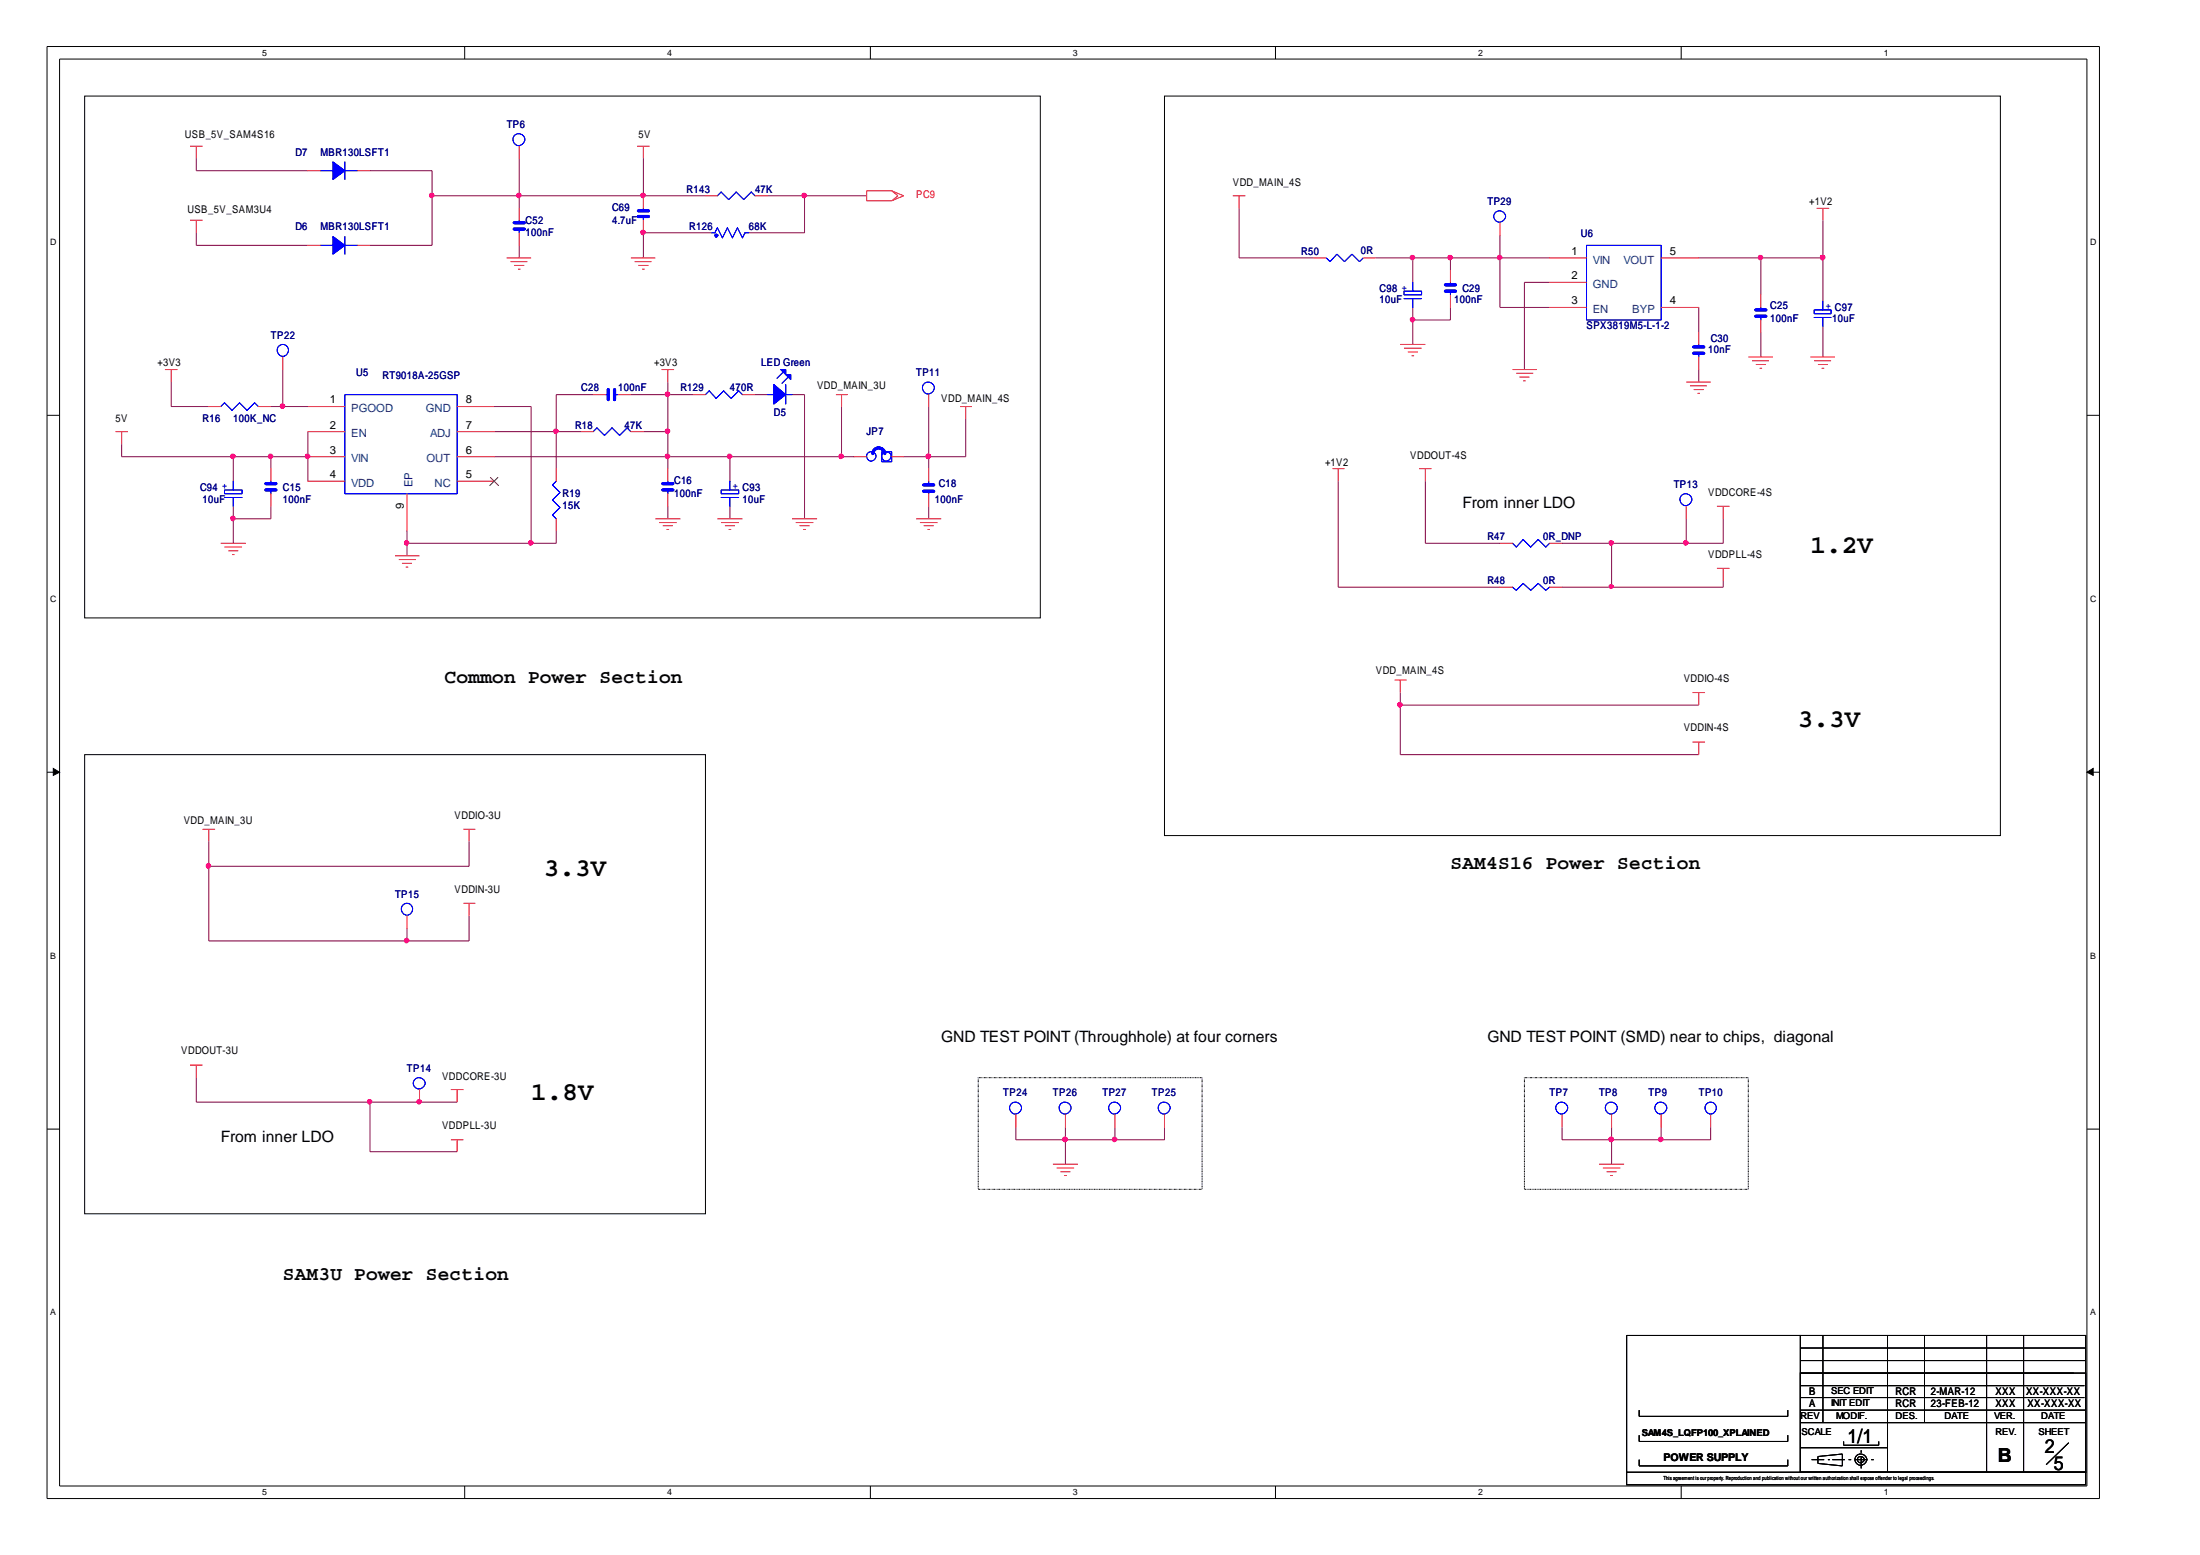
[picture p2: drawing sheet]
<svg xmlns="http://www.w3.org/2000/svg" width="297mm" height="210mm" viewBox="0 0 297 210" stroke-linecap="round" stroke-linejoin="round" font-family="sans-serif">
<path d="M6.3 6.3h277.2v196h-277.2zM8 8h273.8v192.6h-273.8z" fill="none" stroke="#000" stroke-width=".14"/>
<g fill="#fff">
<path d="M35.4 6.4h.6v1.4h-.6z"/>
<path d="M35.4 200.8h.6v1.3h-.6z"/>
</g>
<path d="M62.7 6.3v1.7M62.7 200.6v1.7" fill="none" stroke="#000" stroke-width=".14"/>
<g fill="#fff">
<path d="M90.1 6.4h.6v1.4h-.6z"/>
<path d="M90.1 200.8h.6v1.3h-.6z"/>
</g>
<path d="M117.5 6.3v1.7M117.5 200.6v1.7" fill="none" stroke="#000" stroke-width=".14"/>
<g fill="#fff">
<path d="M144.9 6.4h.6v1.4h-.6z"/>
<path d="M144.9 200.8h.6v1.3h-.6z"/>
</g>
<path d="M172.2 6.3v1.7M172.2 200.6v1.7" fill="none" stroke="#000" stroke-width=".14"/>
<g fill="#fff">
<path d="M199.6 6.4h.6v1.4h-.6z"/>
<path d="M199.6 200.8h.6v1.3h-.6z"/>
</g>
<path d="M227 6.3v1.7M227 200.6v1.7" fill="none" stroke="#000" stroke-width=".14"/>
<g fill="#fff">
<path d="M254.3 6.4h.6v1.4h-.6z"/>
<path d="M254.3 200.8h.6v1.3h-.6z"/>
<path d="M6.8 32h.7v1.4h-.7z"/>
<path d="M282.2 32h.8v1.4h-.8z"/>
<path d="M6.8 80.1h.7v1.4h-.7z"/>
<path d="M282.2 80.1h.8v1.4h-.8z"/>
</g>
<path d="M6.3 56.1h1.7M281.8 56.1h1.7" fill="none" stroke="#000" stroke-width=".14"/>
<g fill="#fff">
<path d="M6.8 128.3h.7v1.3h-.7z"/>
<path d="M282.2 128.3h.8v1.3h-.8z"/>
</g>
<path d="M6.3 104.2h1.7M281.8 104.2h1.7" fill="none" stroke="#000" stroke-width=".14"/>
<g fill="#000" stroke="#000" stroke-width=".14">
<path d="M7.2 103.7l.8 .5-.8 .5z" fill-rule="evenodd"/>
<path d="M281.8 104.2l.8-.5v1z" fill-rule="evenodd"/>
</g>
<g fill="#fff">
<path d="M6.8 176.5h.7v1.3h-.7z"/>
<path d="M282.2 176.5h.8v1.3h-.8z"/>
</g>
<g fill="none" stroke="#000" stroke-width=".14">
<path d="M11.4 13h129.1v70.4h-129.1zM157.2 13h112.9v99.8h-112.9zM11.4 101.9h83.8v61.9h-83.8zM6.3 152.4h1.7M281.8 152.4h1.7M219.6 198.7h62v1.7h-62zM221.3 197v.9h20.1v-.9M221.3 190.3v.9h20.1v-.9M221.3 193.7v.9h20.1v-.9M243.1 180.3h38.5v18.4h-38.5zM243.1 185.3h38.5v13.4h-38.5zM243.1 182h38.5"/>
<path d="M243.1 188.7h38.3M243.1 187h38.3M243.1 185.3h36.9M243.1 183.7h38.5M243.1 192h38.5M243.1 195.4h11.7M243.1 190.3h38.5M243.1 180.3h-23.5v18.4M244.6 197h1.7M245.4 196.6l3.4-.3v1.6l-3.4-.4zM246.1 180.3v11.7M246.8 197h.3"/>
<path d="M247.4 197h1.7M248.9 194.6v.5h4.8v-.5M249.6 197h.3M250.4 197h1.7M251.3 195.8v.3M251.3 196.6v1.6M252.6 197h.4M254.8 180.3v18.4M259.8 180.3v11.7M268.2 180.3v18.4M273.2 180.3v18.4M279.3 194.7l-3 3"/>
<circle cx="251.3" cy="197" r=".45"/>
<circle cx="251.3" cy="197" r=".79"/>
</g>
<path d="M132.1 145.5h30.2v15h-30.2zM205.8 145.5h30.3v15h-30.3z" fill="none" stroke="#000" stroke-width=".14" stroke-dasharray=".3 .1 .1 .1 .1 .1" stroke-linecap="butt"/>
<g fill="none" stroke="#800040" stroke-width=".14">
<path d="M26.5 21.4v1.6h15.1M26.5 31.4v1.7h15.1M50 23h8.3v10.1h-8.3M58.3 26.4h36.9M70.1 21.4v6.7M70.1 33.1v1.7M86.9 21.4v5M96.1 31.4h-9.2v3.4M103.6 26.4h13.4M108.6 26.4v5h-7.5M167.3 28.1v6.7h10.1M185.8 34.8h23.4"/>
<path d="M190.8 34.8v3.3M195.8 34.8v1.7M202.5 31.8v9.7h6.7M209.2 38.1h-3.4v11.8M229.4 34.8h16.7M237.7 34.8v5M246.1 29.7v11M16.4 60v1.7h25.2M23.1 51.6v3.3h5.1M36.6 54.9h5M38.2 49.9v5M41.6 58.3v6.7"/>
<path d="M66.7 54.9h5v18.4M66.7 58.3h11.8M80.1 53.3h-5v10M85.2 53.3h8.4M86.9 58.3h3.3M90.2 51.6v11.7M101.9 53.3h1.7M106.9 53.3h1.7v16.7M113.6 54.9v6.8M125.4 54.9v8.4M130.4 56.6v5.1h-8.4M190.8 41.5v5"/>
<path d="M195.8 41.5v1.7h-5M229.4 41.5v3.4M229.4 49.9v1.7M237.7 44.9v3.3M246.1 44v4.2M31.5 61.7v3.3M31.5 68.3v5M36.6 61.7v1.6M36.6 68.3v1.7h-5.1M54.9 71.6v3.4M66.7 61.7h48.6M75.1 71.6v1.7h-20.2"/>
<path d="M90.2 68.3v1.7M98.6 61.7v3.3M98.6 68.3v1.7M125.4 68.3v1.7M180.7 65v14.3h21.8M192.4 65v8.3h10.1M217.6 73.3v6M227.7 70v3.3M232.7 70v3.3h-21.8M232.7 78.4v.9h-21.8M189.1 93.5v8.4h40.3M189.1 95.2h40.3"/>
<path d="M28.2 113.6v13.4h35.1v-3.4M63.3 113.6v3.3h-35.1M54.9 125.3v1.7M26.5 145.5v3.3h35.2M50 148.8v6.7h11.7M137.2 152.2v1.7h20v-1.7M143.8 152.2v5M150.5 152.2v1.7M210.9 152.2v1.7h20.1v-1.7M217.6 152.2v5M224.3 152.2v1.7"/>
</g>
<g fill="#f0f" stroke="#f0f" stroke-width=".14">
<path d="M217.4 79a.29 .29 0 0 1 .3 0 .29 .29 0 0 1 .1 .3l-.3 .1-.2-.1v-.1z" fill-rule="evenodd"/>
<path d="M217.4 79a.29 .29 0 0 1 .3 0 .29 .29 0 0 1 .1 .3l-.3 .1-.2-.1v-.1z" fill-rule="evenodd"/>
<circle cx="224.2" cy="153.8" r=".31"/>
<circle cx="217.5" cy="153.8" r=".31"/>
<circle cx="58.3" cy="26.4" r=".31"/>
<circle cx="31.4" cy="70" r=".31"/>
<circle cx="86.8" cy="26.4" r=".31"/>
<circle cx="125.3" cy="61.6" r=".31"/>
<circle cx="90.1" cy="61.6" r=".31"/>
<circle cx="41.5" cy="61.6" r=".31"/>
<circle cx="71.7" cy="73.3" r=".31"/>
<circle cx="54.9" cy="73.3" r=".31"/>
<circle cx="90.1" cy="58.2" r=".31"/>
<circle cx="75" cy="58.2" r=".31"/>
<circle cx="90.1" cy="53.2" r=".31"/>
<circle cx="56.6" cy="148.7" r=".31"/>
<circle cx="36.5" cy="61.6" r=".31"/>
<circle cx="31.4" cy="61.6" r=".31"/>
<circle cx="86.8" cy="31.4" r=".31"/>
<circle cx="108.6" cy="26.4" r=".31"/>
<circle cx="70.1" cy="26.4" r=".31"/>
<circle cx="49.9" cy="148.7" r=".31"/>
<circle cx="54.9" cy="127" r=".31"/>
<circle cx="227.6" cy="73.3" r=".31"/>
<circle cx="217.5" cy="73.3" r=".31"/>
<circle cx="38.1" cy="54.8" r=".31"/>
<circle cx="150.5" cy="153.8" r=".31"/>
<circle cx="143.8" cy="153.8" r=".31"/>
<circle cx="28.1" cy="116.9" r=".31"/>
<circle cx="189" cy="95.1" r=".31"/>
<circle cx="246.1" cy="34.8" r=".31"/>
<circle cx="237.7" cy="34.8" r=".31"/>
<circle cx="190.7" cy="43.1" r=".31"/>
<circle cx="202.5" cy="34.8" r=".31"/>
<circle cx="190.7" cy="34.8" r=".31"/>
<circle cx="195.8" cy="34.8" r=".31"/>
<circle cx="113.6" cy="61.6" r=".31"/>
<circle cx="98.5" cy="61.6" r=".31"/>
</g>
<g fill="none" stroke="#f00" stroke-width=".14">
<path d="M25.7 19.7h1.6M26.5 19.7v1.7M70.1 19.7v1.7M86 19.7h1.7M86.9 19.7v1.7M25.7 29.7h1.6M26.5 29.7v1.7M41.6 23h1.7M41.6 33.1h1.7M48.3 23h1.7M48.3 33.1h1.7M68.4 34.8h3.3"/>
<path d="M68.9 35.3h2.3M69.4 35.8h1.4M69.9 36.3h.4M70.1 28.1v1.6M70.1 31.4v1.7M85.2 34.8h3.3M85.7 35.3h2.3M86.2 35.8h1.3M86.7 36.3h.3M86.9 26.4v1.7M86.9 29.7v1.7M95.2 26.4h1.7"/>
<path d="M101.9 26.4h1.7M120.4 25.8l1.6 .6-1.6 .7M120.4 25.8h-3.4v1.3h3.4M120.4 25.8l.8 .6-.8 .7M166.5 26.4h1.6M167.3 26.4v1.7M177.4 34.8h1.7M184.1 34.8h1.7M195.8 36.5v1.6M195.8 39.8v1.7M202.5 30.1v1.7M209.2 34.8h5"/>
<path d="M209.2 38.1h5M224.3 34.8h5.1M237.7 39.8v1.7M245.3 28.1h1.7M246.1 28.1v1.6M15.6 58.3h1.7M16.4 58.3v1.7M22.3 49.9h1.7M23.1 49.9v1.7M28.2 54.9h1.6M34.9 54.9h1.7M38.2 48.2v1.7"/>
<path d="M41.6 58.3h5M41.6 54.9h5M61.7 58.3h5M61.7 54.9h5M78.5 58.3h1.6M80.1 53.3h1.7M83.5 53.3h1.7M85.2 58.3h1.7M89.3 49.9h1.7M90.2 49.9v1.7M93.6 53.3h1.6M100.2 53.3h1.7"/>
<path d="M112.9 53.3h1.6M113.6 53.3v1.6M125.4 53.3v1.6M129.6 54.9h1.6M130.4 54.9v1.7M189.1 46.5h3.3M189.6 47h2.3M190.1 47.5h1.3M190.6 48h.3M204.2 49.9h3.3M204.7 50.4h2.3M205.1 50.9h1.4"/>
<path d="M205.7 51.4h.3M209.2 41.5h5M224.3 41.5h5.1M227.7 51.6h3.3M228.2 52.1h2.3M228.7 52.6h1.3M229.2 53.1h.3M229.4 44.9v1.6M229.4 48.2v1.7M236.1 48.2h3.3M236.6 48.7h2.2M237.1 49.2h1.3"/>
<path d="M237.6 49.7h.3M237.7 43.2v1.7M244.4 48.2h3.3M244.9 48.7h2.3M245.4 49.2h1.4M246 49.7h.3M29.8 73.3h3.4M30.3 73.8h2.4M30.8 74.4h1.4M31.3 74.9h.4M36.6 63.3v1.7M36.6 66.6v1.7"/>
<path d="M41.6 65h5M41.6 61.7h5M53.3 75h3.3M53.8 75.5h2.3M54.3 76h1.3M54.8 76.6h.3M54.9 66.6v5M61.7 65h5M61.7 61.7h5M75.1 63.3v1.7M75.1 70v1.6M88.5 70h3.4"/>
<path d="M89 70.5h2.4M89.5 71h1.3M90 71.5h.3M90.2 63.3v1.7M90.2 66.6v1.7M96.9 70h3.3M97.4 70.5h2.3M97.9 71h1.3M98.4 71.5h.3M106.9 70h3.4M107.4 70.5h2.4M107.9 71h1.4"/>
<path d="M108.5 71.5h.3M115.3 61.7h1.7M120.4 61.7h1.6M123.7 70h3.4M124.2 70.5h2.4M124.7 71h1.4M125.2 71.5h.4M125.4 63.3v1.7M125.4 66.6v1.7M179.9 63.3h1.6M180.7 63.3v1.7M191.6 63.3h1.7"/>
<path d="M192.4 63.3v1.7M202.5 73.3h1.7M202.5 79.3h1.7M209.2 73.3h1.7M209.2 79.3h1.7M227.7 68.3v1.7M231.8 76.7h1.7M231.8 68.3h1.7M232.7 68.3v1.7M232.7 76.7v1.7M188.3 91.8h1.6M189.1 91.8v1.7"/>
<path d="M228.5 93.5h1.7M229.4 93.5v1.7M27.3 111.9h1.7M28.2 111.9v1.7M62.6 111.9h1.6M63.3 111.9v1.7M228.5 100.2h1.7M229.4 100.2v1.7M54.9 123.6v1.7M62.6 121.9h1.6M63.3 121.9v1.7M25.7 143.8h1.6"/>
<path d="M26.5 143.8v1.7M56.6 147.1v1.7M60.9 153.9h1.7M60.9 147.1h1.7M61.7 147.1v1.7M61.7 153.9v1.6M137.2 150.5v1.7M142.2 157.2h3.3M142.7 157.7h2.3M143.2 158.2h1.3M143.7 158.7h.3M143.8 150.5v1.7"/>
<path d="M150.5 150.5v1.7M157.2 150.5v1.7M210.9 150.5v1.7M215.9 157.2h3.4M216.4 157.7h2.4M216.9 158.2h1.4M217.4 158.7h.4M217.6 150.5v1.7M224.3 150.5v1.7M231 150.5v1.7"/>
</g>
<g fill="none" stroke="#00f" stroke-width=".14">
<path d="M43.3 23h1.7M43.3 33.1h1.7M46.6 21.9v2.3M46.6 31.9v2.4M46.6 23h1.7M46.6 33.1h1.7M70.1 29.7v.4M70.1 30.9v.5M86.9 28.1v.4M86.9 29.2v.5M96.1 31.4h.4l.4-.7 .6 1.4 .7-1.4 .7 1.4 .7-1.4 .6 1.4 .4-.7h.5M96.9 26.4l.5-.5 1 1 1-1 1 1 1-1 .5 .5"/>
<path d="M179.1 34.8l.5 .5 .9-1 1 1 1-1 1.1 1 .5-.5M189.6 39.3h2.3v.5h-2.3zM190.8 38.1v1.2M195.8 38.1v.4M195.8 39.3v.5M214.2 33.1h10.1v10.1h-10.1zM29.8 54.9l.5-.5 1 1 1-1 1.1 1 1-1 .5 .5M46.6 53.3h15.1v13.3h-15.1zM80.1 58.3l.5-.5 1 1 1-1 1.1 1 1-1 .5 .5M81.8 53.3h.3M83 53.3h.5M95.2 53.3l.6-.5 .9 1 1-1 1 1 1-1 .5 .5"/>
<path d="M103.6 53.3h.9M105.7 50.2l-.8 .9M106.1 51.9v2.6M106.1 53.3h.8M106.4 50.9l-.8 .8M189.6 40.3h2.3M190.8 40.3v1.2M229.4 46.5v.3M229.4 47.7v.5M237.7 41.5v.3M237.7 42.7v.5M244.9 41.8h2.3v.5h-2.3z"/>
<path d="M244.9 42.9h2.3M246.1 40.7v1.1M246.1 42.9v1.1M30.3 66.1h2.4v.5h-2.4zM30.3 67.2h2.4M31.5 65v1.1M31.5 67.2v1.1M36.6 65v.3M36.6 66.1v.5M75.1 65l-.5 .5 1 1-1 1 1 1-1 1 .5 .5M90.2 65v.3M90.2 66.1v.5"/>
<path d="M97.4 66.1h2.3v.5h-2.3zM97.4 67.2h2.3M98.6 65v1.1M98.6 67.2v1.1M119 61h1.4v1.3h-1.4zM125.4 65v.5M125.4 66.3v.3M204.2 73.3l.5 .5 1-1 1 1 1-1 1 1 .5-.5M204.2 79.3l.5 .4 1-.9 1 .9 1-.9 1 .9 .5-.4"/>
<circle cx="70.1" cy="18.8" r=".8"/>
<circle cx="202.5" cy="29.2" r=".79"/>
<circle cx="38.2" cy="47.3" r=".77"/>
<circle cx="125.3" cy="52.4" r=".8"/>
<circle cx="117.6" cy="61.6" r=".64"/>
<circle cx="119.7" cy="61.6" r=".64"/>
<circle cx="227.6" cy="67.4" r=".8"/>
<circle cx="54.9" cy="122.7" r=".77"/>
<circle cx="56.6" cy="146.2" r=".79"/>
<circle cx="137.1" cy="149.6" r=".8"/>
<circle cx="143.8" cy="149.6" r=".8"/>
<circle cx="150.5" cy="149.6" r=".8"/>
<circle cx="157.2" cy="149.6" r=".8"/>
<circle cx="210.9" cy="149.6" r=".8"/>
<circle cx="217.6" cy="149.6" r=".8"/>
<circle cx="224.2" cy="149.6" r=".8"/>
<circle cx="231" cy="149.6" r=".77"/>
</g>
<g fill="none" stroke="#00f" stroke-width=".42">
<path d="M69.4 30.9h1.4M69.4 30.1h1.4M86.2 29.2h1.3M86.2 28.5h1.3M195.2 39.3h1.3M195.2 38.5h1.3M82.1 52.6v1.3M83 52.6v1.3M228.7 47.7h1.3M228.7 46.8h1.3M237.1 42.7h1.3M237.1 41.8h1.3"/>
<path d="M35.9 66.1h1.4M35.9 65.3h1.4M89.5 66.1h1.3M89.5 65.3h1.3M117.9 61.2a.81 .81 0 0 1 .8-.7 .81 .81 0 0 1 .8 .7M124.7 65.5h1.4M124.7 66.3h1.4"/>
</g>
<g fill="#00f" stroke="#00f" stroke-width=".14">
<path d="M104.5 51.9l1.6 1.4-1.6 1.2z" fill-rule="evenodd"/>
<path d="M105.4 49.9h.7v.7z" fill-rule="evenodd"/>
<path d="M106.1 50.6h.7v.6z" fill-rule="evenodd"/>
<path d="M104.5 51.9l1.6 1.4-1.6 1.2z" fill-rule="evenodd"/>
<path d="M105.4 49.9h.7v.7z" fill-rule="evenodd"/>
<path d="M106.1 50.6h.7v.6z" fill-rule="evenodd"/>
<path d="M96.6 31.6h.2l.1 .2-.1 .1-.1 .1-.1-.1z" fill-rule="evenodd"/>
<path d="M96.6 31.6h.2l.1 .2-.1 .1-.1 .1-.1-.1z" fill-rule="evenodd"/>
<path d="M45 21.9l1.6 1.1-1.6 1.2z" fill-rule="evenodd"/>
<path d="M45 21.9l1.6 1.1-1.6 1.2z" fill-rule="evenodd"/>
<path d="M45 31.9l1.6 1.2-1.6 1.2z" fill-rule="evenodd"/>
<path d="M45 31.9l1.6 1.2-1.6 1.2z" fill-rule="evenodd"/>
</g>
<path d="M66.2 64.4l1.1 1.1M67.2 64.4l-1.1 1.1" fill="none" stroke="#804000" stroke-width=".14"/>
<g font-size="3.5">
<text x="244.4" y="74.6">1.2V</text>
<text x="242.7" y="98.1">3.3V</text>
<text x="73.4" y="118.2">3.3V</text>
<text x="71.7" y="148.4">1.8V</text>
</g>
<g font-size="2.6">
<text x="60" y="92.2">Common Power Section</text>
<text x="195.8" y="117.4">SAM4S16 Power Section</text>
<text x="38.2" y="172.7">SAM3U Power Section</text>
<text x="249.4" y="194.7">1/1</text>
<text x="269.7" y="197.4">B</text>
<text x="276.1" y="196.1">2</text>
<text x="277.3" y="198.5">5</text>
</g>
<g font-size="2.1">
<text x="197.4" y="68.6">From inner LDO</text>
<text x="127.1" y="140.6">GND TEST POINT (Throughhole) at four corners</text>
<text x="200.8" y="140.6">GND TEST POINT (SMD) near to chips, diagonal</text>
<text x="29.8" y="154.1">From inner LDO</text>
</g>
<g font-size="1.5">
<text x="212.2" y="34.4">1</text>
<text x="225.5" y="34.4">5</text>
<text x="212.2" y="37.7">2</text>
<text x="212.2" y="41.1">3</text>
<text x="225.5" y="41.1">4</text>
<text x="44.5" y="54.5">1</text>
<text x="44.5" y="57.8">2</text>
<text x="62.9" y="57.8">7</text>
<text x="62.9" y="54.5">8</text>
<text x="44.5" y="64.5">4</text>
<text x="44.5" y="61.2">3</text>
<text x="62.9" y="61.2">6</text>
<text x="62.9" y="64.5">5</text>
<text x="54.5" y="68.7" transform="rotate(-90 54.5 68.7)">9</text>
</g>
<g font-size="1.5" fill="#004080">
<text x="215.1" y="35.6">VIN</text>
<text x="219.2" y="35.6">VOUT</text>
<text x="215.1" y="38.9">GND</text>
<text x="215.1" y="42.3">EN</text>
<text x="220.4" y="42.3">BYP</text>
<text x="47.4" y="55.6">PGOOD</text>
<text x="47.4" y="59">EN</text>
<text x="57.5" y="55.6">GND</text>
<text x="58.1" y="59">ADJ</text>
<text x="47.4" y="65.7">VDD</text>
<text x="47.4" y="62.4">VIN</text>
<text x="55.7" y="65.8" transform="rotate(-90 55.7 65.8)">EP</text>
<text x="57.6" y="62.4">OUT</text>
<text x="58.7" y="65.7">NC</text>
</g>
<g font-size="1.4" fill="#000080">
<text x="68.4" y="17.3">TP6</text>
<text x="39.9" y="21">D7</text>
<text x="43.3" y="21">MBR130LSFT1</text>
<text x="82.6" y="28.5">C69</text>
<text x="92.7" y="26">R143</text>
<text x="101.9" y="26">47K</text>
<text x="200.8" y="27.7">TP29</text>
<text x="39.9" y="31">D6</text>
<text x="43.3" y="31">MBR130LSFT1</text>
<text x="71" y="30.2">C52</text>
<text x="71" y="31.8">100nF</text>
<text x="82.6" y="30.2">4.7uF</text>
<text x="93" y="31">R126</text>
<text x="101.1" y="31">68K</text>
<text x="175.7" y="34.4">R50</text>
<text x="183.7" y="34.2">0R</text>
<text x="213.4" y="32">U6</text>
<text x="186.3" y="39.4">C98 +</text>
<text x="186.3" y="40.9">10uF</text>
<text x="196.3" y="40.9">100nF</text>
<text x="197.4" y="39.4">C29</text>
<text x="239" y="41.8">C25</text>
<text x="36.6" y="45.8">TP22</text>
<text x="214.2" y="44.5">SPX3819M5-L-1-2</text>
<text x="230.6" y="47.6">10nF</text>
<text x="231" y="46.2">C30</text>
<text x="239" y="43.4">100nF</text>
<text x="247.4" y="43.4">10uF</text>
<text x="48.1" y="50.8">U5</text>
<text x="51.6" y="51.2">RT9018A-25GSP</text>
<text x="78.5" y="52.8">C28</text>
<text x="83.5" y="52.8">100nF</text>
<text x="91.9" y="52.8">R129</text>
<text x="98.6" y="52.8">470R</text>
<text x="102.8" y="49.5">LED Green</text>
<text x="123.7" y="50.8">TP11</text>
<text x="27.3" y="57">R16</text>
<text x="31.5" y="57">100K_NC</text>
<text x="77.6" y="57.8">R18</text>
<text x="84.3" y="57.8">47K</text>
<text x="104.5" y="56.1">D5</text>
<text x="117" y="58.7">JP7</text>
<text x="91" y="65.4">C16</text>
<text x="126.7" y="65.7">C18</text>
<text x="226" y="65.9">TP13</text>
<text x="27" y="66.2">C94 +</text>
<text x="27.3" y="67.9">10uF</text>
<text x="38.2" y="66.2">C15</text>
<text x="38.2" y="67.9">100nF</text>
<text x="75.9" y="67.1">R19</text>
<text x="75.9" y="68.8">15K</text>
<text x="91" y="67.1">100nF</text>
<text x="100.2" y="67.9">10uF</text>
<text x="126.2" y="67.9">100nF</text>
<text x="200.8" y="72.9">R47</text>
<text x="208.4" y="72.9">0R_DNP</text>
<text x="200.8" y="78.8">R48</text>
<text x="208.4" y="78.8">0R</text>
<text x="53.3" y="121.3">TP15</text>
<text x="54.9" y="144.7">TP14</text>
<text x="135.5" y="148">TP24</text>
<text x="142.2" y="148">TP26</text>
<text x="148.8" y="148">TP27</text>
<text x="155.5" y="148">TP25</text>
<text x="209.2" y="148">TP7</text>
<text x="215.9" y="148">TP8</text>
<text x="222.6" y="148">TP9</text>
<text x="229.4" y="148">TP10</text>
</g>
<g font-size="1.4">
<text x="25" y="18.6">USB_5V_SAM4S16</text>
<text x="86.2" y="18.6">5V</text>
<text x="25.3" y="28.7">USB_5V_SAM3U4</text>
<text x="166.5" y="25.2">VDD_MAIN_4S</text>
<text x="244.3" y="27.7">+1V2</text>
<text x="21.3" y="49.5">+3V3</text>
<text x="88.3" y="49.5">+3V3</text>
<text x="110.3" y="52.5">VDD_MAIN_3U</text>
<text x="15.6" y="57">5V</text>
<text x="127.1" y="54.2">VDD_MAIN_4S</text>
<text x="178.9" y="62.9">+1V2</text>
<text x="190.4" y="61.9">VDDOUT-4S</text>
<text x="230.6" y="66.9">VDDCORE-4S</text>
<text x="230.6" y="75.3">VDDPLL-4S</text>
<text x="185.8" y="91">VDD_MAIN_4S</text>
<text x="227.3" y="92">VDDIO-4S</text>
<text x="227.3" y="98.7">VDDIN-4S</text>
<text x="24.8" y="111.2">VDD_MAIN_3U</text>
<text x="61.4" y="110.5">VDDIO-3U</text>
<text x="61.4" y="120.6">VDDIN-3U</text>
<text x="24.5" y="142.3">VDDOUT-3U</text>
<text x="59.7" y="145.7">VDDCORE-3U</text>
<text x="59.7" y="152.4">VDDPLL-3U</text>
<text x="244.3" y="189.9">A</text>
<text x="244.3" y="188.3">B</text>
<text x="255.9" y="189.9">RCR</text>
<text x="255.9" y="188.3">RCR</text>
<text x="260.7" y="189.9">23-FEB-12</text>
<text x="260.7" y="188.3">2-MAR-12</text>
<text x="269.4" y="189.9">XXX</text>
<text x="269.4" y="188.3">XXX</text>
<text x="273.6" y="188.3">XX-XXX-XX</text>
<text x="273.7" y="189.9">XX-XXX-XX</text>
<text x="224.6" y="197.2">POWER SUPPLY</text>
</g>
<text font-size="1.4" fill="#f00" x="123.7" y="26.7">PC9</text>
<g font-size="1.4" fill="#00f">
<text x="246.5" y="41.8">+ C97</text>
<text x="98.9" y="66.1">+ C93</text>
</g>
<g font-size="1.3">
<text x="243.1" y="191.5">REV</text>
<text x="247.2" y="189.8">INIT EDIT</text>
<text x="247.2" y="188.2">SEC EDIT</text>
<text x="247.9" y="191.5">MODIF.</text>
<text x="255.9" y="191.5">DES.</text>
<text x="262.6" y="191.5">DATE</text>
<text x="269.2" y="191.5">VER.</text>
<text x="275.6" y="191.5">DATE</text>
<text x="221.7" y="193.9">SAM4S_LQFP100_XPLAINED</text>
<text x="243.2" y="193.7">SCALE</text>
<text x="269.4" y="193.7">REV.</text>
<text x="275.3" y="193.7">SHEET</text>
</g>
<g font-size="1.2">
<text x="35.4" y="7.5">5</text>
<text x="90.1" y="7.5">4</text>
<text x="144.9" y="7.5">3</text>
<text x="199.6" y="7.5">2</text>
<text x="254.3" y="7.5">1</text>
<text x="6.8" y="33.1">D</text>
<text x="282.2" y="33.1">D</text>
<text x="6.8" y="81.2">C</text>
<text x="282.2" y="81.2">C</text>
<text x="6.8" y="129.4">B</text>
<text x="282.2" y="129.4">B</text>
<text x="6.8" y="177.6">A</text>
<text x="282.2" y="177.6">A</text>
<text x="35.4" y="201.9">5</text>
<text x="90.1" y="201.9">4</text>
<text x="144.9" y="201.9">3</text>
<text x="199.6" y="201.9">2</text>
<text x="254.3" y="201.9">1</text>
</g>
<g font-size=".8">
<text x="224.6" y="199.8">This agreement iiisss our property. Reproduction and publication without our written authorization shall expose offender to lllegal proceedings.</text>
<text x="224.6" y="199.8">This agreement</text>
<text x="229.5" y="199.8">our property. Reproduction and publication without our written authorization shall expose offender to egal proceedings.</text>
</g>
</svg>
